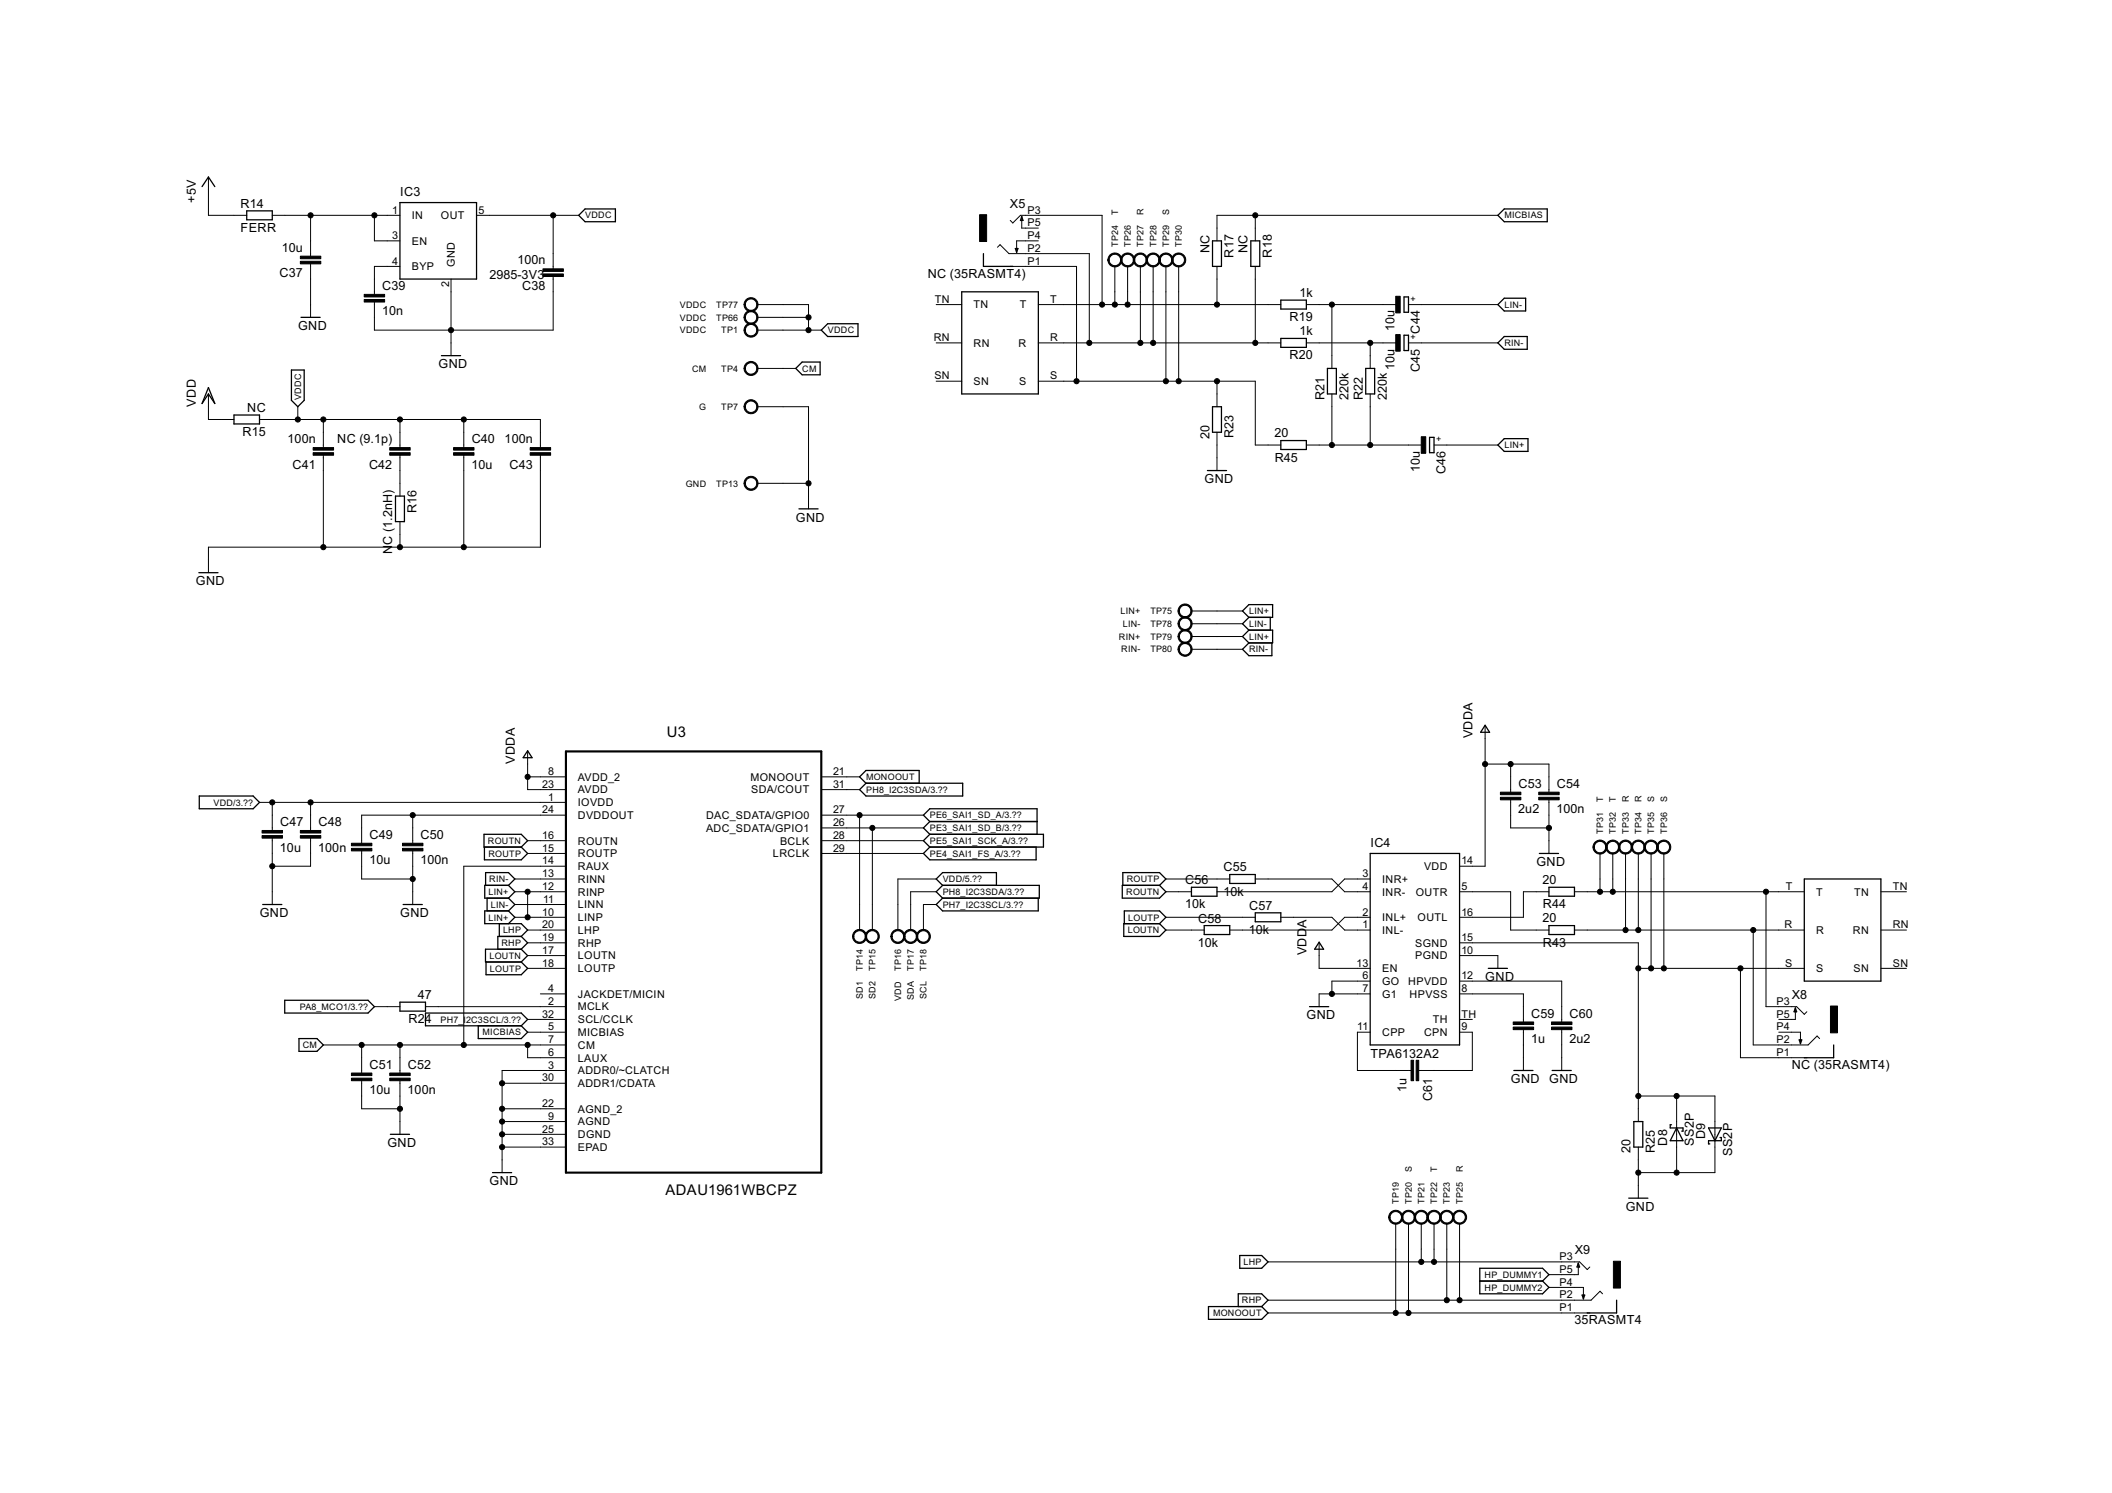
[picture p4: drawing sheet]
<svg xmlns="http://www.w3.org/2000/svg" width="420mm" height="297mm" viewBox="0 0 420 297" stroke-linecap="round" stroke-linejoin="round" font-family="sans-serif">
<g fill="none" stroke="#000" stroke-width=".25">
<path d="M40.2 37.1l1.3-1.9 1.2 1.9M49.1 42h5.1v1.7h-5.1zM79.6 40.3h15.2v15.2h-15.2zM115.1 42.8l1.3-1.2h6v2.5h-6zM191.3 58.1h15.3v20.3h-15.3zM195.6 50.5v2.5h5.9M202 49.4h.5l-.3 .8zM203.3 43.1l.2 .8h-.5zM241.2 47.9h1.8v5.1h-1.8zM248.8 47.9h1.8v5.1h-1.8zM254.8 59.7h5.1v1.8h-5.1zM279.3 59.1h.9v3h-.9z"/>
<path d="M299.3 41.6h8.5v2.5h-8.5l-1.3-1.3zM299.3 59.3h4.2v2.6h-4.2l-1.3-1.3zM41.5 77.1l1.2 3.2-1.2-1.9-1.3 1.9zM58 73.6h2.5v6.1l-1.3 1.2-1.2-1.2zM59.9 63.1h3.8M87.8 70.8h3.8M158.3 73.3l1.3-1.3h3.6v2.6h-3.6zM163.4 65.7l1.3-1.3h6v2.6h-6zM254.8 67.3h5.1v1.8h-5.1zM264.1 73.3h1.8v5.1h-1.8zM271.7 73.3h1.8v5.1h-1.8zM279.3 66.7h.9v3h-.9z"/>
<path d="M299.3 67h4.5v2.5h-4.5l-1.3-1.3zM46.5 82.6h5.1v1.7h-5.1zM78.7 98.7h1.8v5.1h-1.8zM240.2 93.6h3.8M241.2 80.9h1.8v5.1h-1.8zM254.8 87.7h5.1v1.7h-5.1zM284.4 87h.9v3.1h-.9zM298 88.5l1.3-1.2h4.7v2.5h-4.7zM39.6 113.9h3.8M158.9 101.2h3.9M247.2 121.6l1.3-1.3h4.7v2.5h-4.7zM248.5 125.4h4.7v2.5h-4.7"/>
<path d="M248.5 125.4l-1.3 1.2 1.3 1.3M248.5 122.8l-1.3 1.3 1.3 1.3M248.5 127.9l-1.3 1.3 1.3 1.3h4.5v-2.6M252.7 122.8v2.6M39.6 158.4h10.8l1.2 1.2-1.2 1.3h-10.8zM105 149.4l.9 1.3h-1.8zM172.3 155.8l-1.3-1.2 1.3-1.3h10.6v2.5M172.3 155.8h19.2v2.6h-19.2l-1.3-1.3zM295.4 144.3l.9 1.4h-1.7zM52.3 180h3.8M80.2 180h3.8M96.3 166h7.4l1.3 1.3-1.3 1.2h-7.4z"/>
<path d="M96.4 168.5v2.6h7.3l1.3-1.3-1.3-1.3M96.6 176.1v-2.5h4.6l1.2 1.3-1.2 1.2M96.9 178.7v2.5M101.2 176.1h-4.8v2.6h4.8M101.2 176.1l1.2 1.3-1.2 1.3M101.2 178.7l1.2 1.3-1.2 1.2M185 168.5l-1.3 1.3 1.3 1.3h21.1v-2.6M185 166h22.6v2.5h-22.6M185 166l-1.3 1.3 1.3 1.2M185 163.4l-1.3 1.3 1.3 1.3M185 163.4h21.3M185 163.4l-1.3-1.2 1.3-1.3h21.3v5.1"/>
<path d="M187.5 178.7l-1.3 1.3 1.3 1.2h19v-2.5M187.5 176.1h19.3v2.6h-19.3M187.5 176.1l-1.3-1.2 1.3-1.3h10.7v2.5M187.5 176.1l-1.3 1.3 1.3 1.3M223.3 176.1h7.4l1.2 1.3-1.2 1.3h-7.4zM223.4 176.1v-2.5h7.3l1.2 1.3-1.2 1.2M237 176.5h5.1v1.8h-5.1zM244.6 174h5.1v1.8h-5.1zM272.6 169.8h17.8v38.1h-17.8zM306.2 169.8h3.8M308.1 176.5h5.1v1.8h-5.1zM358.9 174.9h15.3v20.3h-15.3z"/>
<path d="M56.6 199h16.6l1.3 1.3-1.3 1.2h-16.6zM79.6 199.4h5v1.8h-5zM96.7 191.4v2.5h7l1.3-1.2-1.3-1.3M99.3 183.8v2.5M101.2 181.2h-4.8v2.6h7.3l1.3 1.2-1.3 1.3M101.2 181.2l1.2 1.3-1.2 1.3M103.7 188.8h-7.1v2.6h7.1M103.7 188.8l1.3 1.3-1.3 1.3M103.7 186.3h-4.7v2.5M103.7 186.3l1.3 1.3-1.3 1.2M223.6 183.8h7.1l1.2 1.2-1.2 1.3h-7.1zM223.7 183.8v-2.6h7l1.2 1.3-1.2 1.3"/>
<path d="M239.6 184.1h5v1.8h-5zM249.7 181.6h5.1v1.8h-5.1zM262.4 187.5l.9 1.3h-1.8zM296.1 192.7h3.8M308.1 184.1h5.1v1.8h-5.1zM59.5 206.6h3.6l1.2 1.3-1.2 1.3h-3.6zM84.6 201.5h19.1l1.3 1.3-1.3 1.3h-19.1zM95.1 204.1v2.5h8.6l1.3-1.2-1.3-1.3M260.5 200.3h3.8M301.2 213h3.8M308.8 213h3.8M357.2 200.5l.2 .8h-.5z"/>
<path d="M357.9 206.9h.5l-.2 .7zM364.8 207.9v2.5h-5.9M77.7 225.7h3.8M98 233.3h3.8M324 238.4h3.8M325 223.1h1.8v5.1h-1.8zM332.5 223.8h-.2v.6h2.5v.6h-.2M333.5 224.4l1.3 2.5h-2.5zM339.9 224.4h2.5l-1.2 2.5zM342.2 226.3h.2v.6h-2.5v.7h.2M240.4 259.9h10.6l1.3 1.3-1.3 1.3h-10.6zM246.3 259.9v-2.5h4.7l1.3 1.3-1.3 1.2"/>
<path d="M246.6 249.8h4.4l1.3 1.3-1.3 1.2h-4.4zM294.4 252.3h12.5l1.2 1.3-1.2 1.3 1.2 1.2-1.2 1.3h-12.5zM294.4 254.9h12.5M314 251.3l.2 .8h-.5zM314.7 257.7h.6l-.3 .7zM321.6 258.7v2.5h-5.8"/>
</g>
<g fill="none" stroke="#000" stroke-width=".2">
<path d="M41.5 35.2v7.6h7.6M54.2 42.8h25.4M61.8 42.8v8.2M61.8 52.5v10.6M74.5 42.8v5.1h5.1M79.6 53h-5.1v5.6M89.7 55.5v15.3M94.8 42.8h20.3M110 55v10.7h-35.5v-5.6M110 42.8v10.7M198.4 49.2l.5-.5 1.8 1.8h16v17.7M201 43.9l.5 .5 1.5-1.6h16.2v17.8"/>
<path d="M201 53h13.2v22.8M203.3 43.1v2.3h3.3M206.6 47.9h-4.4v2.3M221.8 53v7.6M224.3 53v7.6M226.9 53v15.2M229.4 53v15.2M231.9 53v22.8M234.5 53v22.8M242.1 53v7.6M249.7 42.8v5.1M249.7 53v15.2"/>
<path d="M298 42.8h-55.9v5.1M41.5 78.4v5.1h5M150.7 60.6h10.1v5.1M150.7 73.3h7.6M150.7 65.7h12.7M150.7 63.1h10.1M186.2 75.8h5.1M186.2 68.2h5.1M186.2 60.6h5.1M206.6 75.8h43.1v12.7h5.1M206.6 68.2h48.2M206.6 60.6h48.2"/>
<path d="M242.1 75.8v5.1M259.9 68.2h17.8M259.9 60.6h17.8M265 60.6v12.7M265 78.4v10.1M272.6 68.2v5.1M272.6 78.4v10.1M280.2 68.2h17.8M280.2 60.6h17.8M51.6 83.5h55.9v5.5M59.2 80.9v2.6M64.3 83.5v5.5"/>
<path d="M64.3 90.6v18.3M79.6 83.5v5.5M79.6 90.6v8.1M92.3 83.5v5.5M92.3 90.6v18.3M107.5 90.6v18.3h-66v5M150.7 80.9h10.1v20.3M150.7 96.2h10.1M242.1 86v7.6M259.9 88.5h22.8M285.3 88.5h12.7M79.6 103.8v5.1"/>
<path d="M237 121.6h10.2M237 124.1h10.2M237 126.6h10.2M237 129.2h10.2M51.6 159.6h61M54.2 159.6v5.6M61.8 159.6v5.6M105 154.6h7.6M105 149.5v7.6h7.6M163.4 154.6h7.6M163.4 157.1h7.6M295.4 144.4v27.9h-5"/>
<path d="M295.4 152h12.7v5.6M300.5 159.1v5.6h7.6M300.5 152v5.6M308.1 159.1v10.7M54.2 166.8v13.2M61.8 166.8v5.5h-7.6M71.9 169.3v5.6h10.2M82.1 162.2v5.6M82.1 169.3v10.7M102.4 177.4h10.2M102.4 174.9h10.2M102.4 180h10.2"/>
<path d="M105 167.3h7.6M105 169.8h7.6M105 177.4v5.1M112.6 162.2h-40.7v5.6M112.6 172.3h-20.3v35.6M163.4 162.2h20.3M163.4 167.3h20.3M163.4 169.8h20.3M163.4 164.7h20.3M171 162.2v22.8M173.5 164.7v20.3M186.2 177.4h-5v7.6"/>
<path d="M186.2 174.9h-7.6v10.1M186.2 180h-2.5v5M231.9 177.4h5.1M231.9 174.9h12.7M249.7 174.9h15.3l2.5 2.5h5.1M272.6 174.9h-5.1l-2.5 2.5h-22.9M290.4 177.4h10.1v7.6h7.6M308.1 177.4h-5v5.1h-12.7M313.2 177.4h45.7M318.3 169.8v7.6M320.8 169.8v7.6M323.4 169.8v15.2"/>
<path d="M325.9 169.8v15.2M328.5 169.8v22.9M331 169.8v22.9M351.3 177.4v22.9h6.1l1.5 1.5 .6-.5M374.2 177.4h5.1M102.4 182.5h10.2M105 192.7h7.6M105 185h7.6M105 187.6h7.6M105 190.1h7.6M107.5 197.7h5.1M231.9 185h7.7"/>
<path d="M231.9 182.5h17.8M254.8 182.5h10.2l2.5 2.5h5.1M262.4 187.6v5.1h10.2M272.6 182.5h-5.1l-2.5 2.5h-20.4M272.6 197.7h-10.2v2.6M272.6 195.2h-7.6v2.5M290.4 187.6h35.5v35.5M290.4 190.1h7.6v2.6M290.4 197.7h12.7v5.6M290.4 195.2h20.3v8.1M313.2 185h45.7M325.9 192.7h33"/>
<path d="M346.2 192.7v17.7h13.3M348.8 185v22.9h10.9l1.8-1.8 .5 .5M374.2 192.7h5.1M374.2 185h5.1M64.3 207.9h48.3M71.9 215v5.6h7.7M71.9 207.9v5.6M74.5 200.3h5.1M79.6 207.9v5.6M79.6 215v10.7M84.6 200.3h28M99.9 215.5h12.7"/>
<path d="M105 202.8h7.6M105 205.4h7.6M105 207.9v2.5h7.6M112.6 213h-12.7v20.3M272.6 205.4h-2.6v7.6h10.7M290.4 202.8h2.5M290.4 205.4h2.5v7.6h-10.7M303.1 204.9v8.1M310.7 204.9v8.1M325.9 218.1h15.3v15.2h-15.3M333.5 218.1v15.2M353.9 205.4h4.3v2.2"/>
<path d="M357.2 200.5v2.3h-3.3M99.9 220.6h12.7M99.9 223.1h12.7M99.9 225.7h12.7M99.9 228.2h12.7M325.9 228.2v10.2M252.3 251.1h61.9l1.6 1.5 .5-.5M277.7 243.5v17.7M280.2 243.5v17.7M282.7 243.5v7.6M285.3 243.5v7.6M287.8 243.5v15.2"/>
<path d="M290.4 243.5v15.2M308.1 256.1h6.9v2.3M314 251.3v2.3h-5.9M318.8 257.4l-.5-.5-1.8 1.8h-64.2M252.3 261.2h64"/>
</g>
<path d="M112.6 149.5h50.8v83.8h-50.8z" fill="none" stroke="#000" stroke-width=".42"/>
<g fill="#000" stroke="#000" stroke-width=".2">
<path d="M59.8 51h4v.5h-4zM59.8 52h4v.5h-4zM72.5 59.6h4v.5h-4zM72.5 58.6h4v.5h-4zM108 53.5h4.1v.5h-4.1zM108 54.5h4.1v.5h-4.1zM194.9 42.7h1.4v5.3h-1.4zM277.7 58.9h.9v3.4h-.9zM277.7 66.6h.9v3.3h-.9zM62.3 89h4.1v.6h-4.1zM62.3 90.1h4.1v.5h-4.1zM77.5 89h4.1v.6h-4.1z"/>
<path d="M77.5 90.1h4.1v.5h-4.1zM90.2 90.1h4.1v.5h-4.1zM90.2 89h4.1v.6h-4.1zM105.5 89h4v.6h-4zM105.5 90.1h4v.5h-4zM282.7 86.9h.9v3.3h-.9zM298.5 158.6h4.1v.5h-4.1zM298.5 157.6h4.1v.5h-4.1zM306.1 158.6h4.1v.5h-4.1zM306.1 157.6h4.1v.5h-4.1zM52.1 166.2h4.1v.6h-4.1zM52.1 165.2h4.1v.5h-4.1z"/>
<path d="M59.8 166.2h4v.6h-4zM59.8 165.2h4v.5h-4zM69.9 168.8h4.1v.5h-4.1zM69.9 167.8h4.1v.5h-4.1zM80.1 168.8h4v.5h-4zM80.1 167.8h4v.5h-4zM69.9 214.5h4.1v.5h-4.1zM69.9 213.5h4.1v.5h-4.1zM77.5 214.5h4.1v.5h-4.1zM77.5 213.5h4.1v.5h-4.1zM280.7 210.9h.5v4.1h-.5zM281.7 210.9h.5v4.1h-.5z"/>
<path d="M301 204.3h4.1v.6h-4.1zM301 203.3h4.1v.5h-4.1zM308.7 204.3h4v.6h-4zM308.7 203.3h4v.5h-4zM364.2 200.2h1.3v5.3h-1.3zM321 250.9h1.4v5.4h-1.4z"/>
</g>
<g fill="#000" stroke="#000" stroke-width=".2">
<path d="M220.8 50.8a1.4 1.4 0 0 1 2.2 .2 1.4 1.4 0 0 1-.8 2.1 1.4 1.4 0 0 1-1.8-1.4h.2a1.15 1.15 0 0 1 1.6-1.1 1.15 1.15 0 0 1 .3 2 1.15 1.15 0 0 1-1.8-.6l-.1-.3h-.2z" fill-rule="evenodd"/>
<path d="M223.3 50.8a1.4 1.4 0 0 1 2.2 .2 1.4 1.4 0 0 1-.8 2.1 1.4 1.4 0 0 1-1.8-1.4h.3a1.15 1.15 0 0 1 1.6-1.1 1.15 1.15 0 0 1 .3 2 1.15 1.15 0 0 1-1.9-.6v-.3h-.3z" fill-rule="evenodd"/>
<path d="M225.8 50.8a1.4 1.4 0 0 1 2.3 .2 1.4 1.4 0 0 1-.8 2.1 1.4 1.4 0 0 1-1.8-1.4h.2a1.15 1.15 0 0 1 1.6-1.1 1.15 1.15 0 0 1 .3 2 1.15 1.15 0 0 1-1.8-.6l-.1-.3h-.2z" fill-rule="evenodd"/>
<path d="M228.4 50.8a1.4 1.4 0 0 1 2.2 .2 1.4 1.4 0 0 1-.8 2.1 1.4 1.4 0 0 1-1.8-1.4h.3a1.15 1.15 0 0 1 1.6-1.1 1.15 1.15 0 0 1 .3 2 1.15 1.15 0 0 1-1.9-.6v-.3h-.3z" fill-rule="evenodd"/>
<path d="M230.9 50.8a1.4 1.4 0 0 1 2.3 .2 1.4 1.4 0 0 1-.9 2.1 1.4 1.4 0 0 1-1.8-1.4h.3a1.15 1.15 0 0 1 1.6-1.1 1.15 1.15 0 0 1 .3 2 1.15 1.15 0 0 1-1.9-.6v-.3h-.3z" fill-rule="evenodd"/>
<path d="M233.5 50.8a1.4 1.4 0 0 1 2.2 .2 1.4 1.4 0 0 1-.8 2.1 1.4 1.4 0 0 1-1.8-1.4h.2a1.15 1.15 0 0 1 1.6-1.1 1.15 1.15 0 0 1 .3 2 1.15 1.15 0 0 1-1.8-.6l-.1-.3h-.2z" fill-rule="evenodd"/>
<path d="M148.4 72.3a1.4 1.4 0 0 1 2.2 .3 1.4 1.4 0 0 1-.8 2.1 1.4 1.4 0 0 1-1.8-1.4h.3a1.14 1.14 0 0 1 1.6-1 1.14 1.14 0 0 1 .2 1.9 1.14 1.14 0 0 1-1.8-.6v-.3h-.3z" fill-rule="evenodd"/>
<path d="M148.4 64.7a1.4 1.4 0 0 1 2.2 .3 1.4 1.4 0 0 1-.8 2 1.4 1.4 0 0 1-1.8-1.3h.3a1.14 1.14 0 0 1 1.6-1.1 1.14 1.14 0 0 1 .2 1.9 1.14 1.14 0 0 1-1.8-.5v-.3h-.3z" fill-rule="evenodd"/>
<path d="M148.4 62.2a1.4 1.4 0 0 1 2.2 .2 1.4 1.4 0 0 1-.8 2.1 1.4 1.4 0 0 1-1.8-1.4h.3a1.14 1.14 0 0 1 1.6-1 1.14 1.14 0 0 1 .2 1.9 1.14 1.14 0 0 1-1.8-.6v-.3h-.3z" fill-rule="evenodd"/>
<path d="M148.4 59.6a1.4 1.4 0 0 1 2.2 .3 1.4 1.4 0 0 1-.8 2.1 1.4 1.4 0 0 1-1.8-1.4h.3a1.14 1.14 0 0 1 1.6-1 1.14 1.14 0 0 1 .2 1.9 1.14 1.14 0 0 1-1.8-.6v-.3h-.3z" fill-rule="evenodd"/>
<path d="M148.4 95.2a1.39 1.39 0 0 1 2.2 .2 1.39 1.39 0 0 1-.8 2.1 1.39 1.39 0 0 1-1.8-1.3h.3a1.14 1.14 0 0 1 1.6-1.1 1.14 1.14 0 0 1 .3 1.9 1.14 1.14 0 0 1-1.9-.6v-.2h-.3z" fill-rule="evenodd"/>
<path d="M148.4 80a1.4 1.4 0 0 1 2.2 .2 1.4 1.4 0 0 1-.8 2.1 1.4 1.4 0 0 1-1.8-1.4h.3a1.14 1.14 0 0 1 1.6-1 1.14 1.14 0 0 1 .2 1.9 1.14 1.14 0 0 1-1.8-.6v-.3h-.3z" fill-rule="evenodd"/>
<path d="M234.7 120.6a1.4 1.4 0 0 1 2.3 .2 1.4 1.4 0 0 1-.9 2.1 1.4 1.4 0 0 1-1.7-1.3h.2a1.15 1.15 0 0 1 1.6-1.1 1.15 1.15 0 0 1 .3 1.9 1.15 1.15 0 0 1-1.8-.6l-.1-.2h-.2z" fill-rule="evenodd"/>
<path d="M234.7 123.1a1.4 1.4 0 0 1 2.3 .3 1.4 1.4 0 0 1-.9 2.1 1.4 1.4 0 0 1-1.7-1.4h.2a1.15 1.15 0 0 1 1.6-1.1 1.15 1.15 0 0 1 .3 1.9 1.15 1.15 0 0 1-1.8-.5l-.1-.3h-.2z" fill-rule="evenodd"/>
<path d="M234.7 125.7a1.4 1.4 0 0 1 2.3 .2 1.4 1.4 0 0 1-.9 2.1 1.4 1.4 0 0 1-1.7-1.4h.2a1.15 1.15 0 0 1 1.6-1 1.15 1.15 0 0 1 .3 1.9 1.15 1.15 0 0 1-1.8-.6l-.1-.3h-.2z" fill-rule="evenodd"/>
<path d="M234.7 128.2a1.4 1.4 0 0 1 2.3 .3 1.4 1.4 0 0 1-.9 2 1.4 1.4 0 0 1-1.7-1.3h.2a1.15 1.15 0 0 1 1.6-1.1 1.15 1.15 0 0 1 .3 1.9 1.15 1.15 0 0 1-1.8-.5l-.1-.3h-.2z" fill-rule="evenodd"/>
<path d="M317.3 167.6a1.4 1.4 0 0 1 2.2 .2 1.4 1.4 0 0 1-.8 2.1 1.4 1.4 0 0 1-1.8-1.4h.3a1.14 1.14 0 0 1 1.6-1 1.14 1.14 0 0 1 .2 1.9 1.14 1.14 0 0 1-1.8-.6v-.3h-.3z" fill-rule="evenodd"/>
<path d="M319.8 167.6a1.4 1.4 0 0 1 2.2 .2 1.4 1.4 0 0 1-.8 2.1 1.4 1.4 0 0 1-1.8-1.4h.3a1.14 1.14 0 0 1 1.6-1 1.14 1.14 0 0 1 .3 1.9 1.14 1.14 0 0 1-1.9-.6v-.3h-.3z" fill-rule="evenodd"/>
<path d="M322.4 167.6a1.4 1.4 0 0 1 2.2 .2 1.4 1.4 0 0 1-.8 2.1 1.4 1.4 0 0 1-1.8-1.4h.2a1.14 1.14 0 0 1 1.6-1 1.14 1.14 0 0 1 .3 1.9 1.14 1.14 0 0 1-1.8-.6l-.1-.3h-.2z" fill-rule="evenodd"/>
<path d="M324.9 167.6a1.4 1.4 0 0 1 2.2 .2 1.4 1.4 0 0 1-.8 2.1 1.4 1.4 0 0 1-1.8-1.4h.3a1.14 1.14 0 0 1 1.6-1 1.14 1.14 0 0 1 .3 1.9 1.14 1.14 0 0 1-1.9-.6v-.3h-.3z" fill-rule="evenodd"/>
<path d="M327.4 167.6a1.4 1.4 0 0 1 2.3 .2 1.4 1.4 0 0 1-.9 2.1 1.4 1.4 0 0 1-1.7-1.4h.2a1.14 1.14 0 0 1 1.6-1 1.14 1.14 0 0 1 .3 1.9 1.14 1.14 0 0 1-1.8-.6l-.1-.3h-.2z" fill-rule="evenodd"/>
<path d="M330 167.6a1.4 1.4 0 0 1 2.2 .2 1.4 1.4 0 0 1-.8 2.1 1.4 1.4 0 0 1-1.8-1.4h.3a1.14 1.14 0 0 1 1.6-1 1.14 1.14 0 0 1 .2 1.9 1.14 1.14 0 0 1-1.8-.6v-.3h-.3z" fill-rule="evenodd"/>
<path d="M170 185.4a1.39 1.39 0 0 1 2.2 .2 1.39 1.39 0 0 1-.8 2.1 1.39 1.39 0 0 1-1.8-1.4h.3a1.14 1.14 0 0 1 1.6-.9 1.14 1.14 0 0 1 .2 1.9 1.14 1.14 0 0 1-1.8-.7v-.3h-.3z" fill-rule="evenodd"/>
<path d="M172.5 185.4a1.39 1.39 0 0 1 2.2 .2 1.39 1.39 0 0 1-.8 2.1 1.39 1.39 0 0 1-1.8-1.4h.3a1.14 1.14 0 0 1 1.7-.9 1.14 1.14 0 0 1 .1 1.9 1.14 1.14 0 0 1-1.8-.7v-.3h-.3z" fill-rule="evenodd"/>
<path d="M177.6 185.4a1.39 1.39 0 0 1 2.2 .2 1.39 1.39 0 0 1-.8 2.1 1.39 1.39 0 0 1-1.8-1.4h.3a1.14 1.14 0 0 1 1.7-.9 1.14 1.14 0 0 1 .1 1.9 1.14 1.14 0 0 1-1.8-.7v-.3h-.3z" fill-rule="evenodd"/>
<path d="M180.1 185.4a1.39 1.39 0 0 1 2.3 .2 1.39 1.39 0 0 1-.9 2.1 1.39 1.39 0 0 1-1.7-1.4h.2a1.14 1.14 0 0 1 1.7-.9 1.14 1.14 0 0 1 .1 1.9 1.14 1.14 0 0 1-1.8-.7v-.3h-.2z" fill-rule="evenodd"/>
<path d="M182.7 185.4a1.39 1.39 0 0 1 2.2 .2 1.39 1.39 0 0 1-.8 2.1 1.39 1.39 0 0 1-1.8-1.4h.3a1.14 1.14 0 0 1 1.6-.9 1.14 1.14 0 0 1 .2 1.9 1.14 1.14 0 0 1-1.8-.7v-.3h-.3z" fill-rule="evenodd"/>
<path d="M276.6 241.2a1.4 1.4 0 0 1 2.3 .2 1.4 1.4 0 0 1-.9 2.1 1.4 1.4 0 0 1-1.7-1.3h.2a1.15 1.15 0 0 1 1.6-1.1 1.15 1.15 0 0 1 .3 1.9 1.15 1.15 0 0 1-1.8-.5l-.1-.3h-.2z" fill-rule="evenodd"/>
<path d="M279.2 241.2a1.4 1.4 0 0 1 2.2 .2 1.4 1.4 0 0 1-.8 2.1 1.4 1.4 0 0 1-1.8-1.3h.3a1.15 1.15 0 0 1 1.6-1.1 1.15 1.15 0 0 1 .3 1.9 1.15 1.15 0 0 1-1.9-.5v-.3h-.3z" fill-rule="evenodd"/>
<path d="M281.7 241.2a1.4 1.4 0 0 1 2.2 .2 1.4 1.4 0 0 1-.8 2.1 1.4 1.4 0 0 1-1.8-1.3h.3a1.15 1.15 0 0 1 1.6-1.1 1.15 1.15 0 0 1 .3 1.9 1.15 1.15 0 0 1-1.9-.5v-.3h-.3z" fill-rule="evenodd"/>
<path d="M284.3 241.2a1.4 1.4 0 0 1 2.2 .2 1.4 1.4 0 0 1-.8 2.1 1.4 1.4 0 0 1-1.8-1.3h.2a1.15 1.15 0 0 1 1.6-1.1 1.15 1.15 0 0 1 .3 1.9 1.15 1.15 0 0 1-1.8-.5l-.1-.3h-.2z" fill-rule="evenodd"/>
<path d="M286.8 241.2a1.4 1.4 0 0 1 2.2 .2 1.4 1.4 0 0 1-.8 2.1 1.4 1.4 0 0 1-1.8-1.3h.3a1.15 1.15 0 0 1 1.6-1.1 1.15 1.15 0 0 1 .3 1.9 1.15 1.15 0 0 1-1.9-.5v-.3h-.3z" fill-rule="evenodd"/>
<path d="M289.3 241.2a1.4 1.4 0 0 1 2.3 .2 1.4 1.4 0 0 1-.9 2.1 1.4 1.4 0 0 1-1.7-1.3h.2a1.15 1.15 0 0 1 1.6-1.1 1.15 1.15 0 0 1 .3 1.9 1.15 1.15 0 0 1-1.8-.5l-.1-.3h-.2z" fill-rule="evenodd"/>
<circle cx="61.8" cy="42.8" r=".51"/>
<circle cx="74.5" cy="42.8" r=".51"/>
<circle cx="110" cy="42.8" r=".51"/>
<circle cx="249.7" cy="42.8" r=".51"/>
<circle cx="89.7" cy="65.7" r=".51"/>
<circle cx="160.8" cy="65.7" r=".51"/>
<circle cx="160.8" cy="63.1" r=".51"/>
<circle cx="214.2" cy="75.8" r=".51"/>
<circle cx="216.7" cy="68.2" r=".51"/>
<circle cx="219.2" cy="60.6" r=".51"/>
<circle cx="221.8" cy="60.6" r=".51"/>
<circle cx="224.3" cy="60.6" r=".51"/>
<circle cx="226.9" cy="68.2" r=".51"/>
<circle cx="229.4" cy="68.2" r=".51"/>
<circle cx="231.9" cy="75.8" r=".51"/>
<circle cx="234.5" cy="75.8" r=".51"/>
<circle cx="242.1" cy="75.8" r=".51"/>
<circle cx="242.1" cy="60.6" r=".51"/>
<circle cx="249.7" cy="68.2" r=".51"/>
<circle cx="265" cy="60.6" r=".51"/>
<circle cx="272.6" cy="68.2" r=".51"/>
<circle cx="59.2" cy="83.5" r=".51"/>
<circle cx="64.3" cy="83.5" r=".51"/>
<circle cx="79.6" cy="83.5" r=".51"/>
<circle cx="92.3" cy="83.5" r=".51"/>
<circle cx="160.8" cy="96.2" r=".51"/>
<circle cx="265" cy="88.5" r=".51"/>
<circle cx="272.6" cy="88.5" r=".51"/>
<circle cx="64.3" cy="108.9" r=".51"/>
<circle cx="79.6" cy="108.9" r=".51"/>
<circle cx="92.3" cy="108.9" r=".51"/>
<circle cx="54.2" cy="159.6" r=".51"/>
<circle cx="61.8" cy="159.6" r=".51"/>
<circle cx="105" cy="154.6" r=".51"/>
<circle cx="295.4" cy="152" r=".51"/>
<circle cx="300.5" cy="152" r=".51"/>
<circle cx="54.2" cy="172.3" r=".51"/>
<circle cx="82.1" cy="174.9" r=".51"/>
<circle cx="82.1" cy="162.2" r=".51"/>
<circle cx="105" cy="177.4" r=".51"/>
<circle cx="171" cy="162.2" r=".51"/>
<circle cx="173.5" cy="164.7" r=".51"/>
<circle cx="308.1" cy="164.7" r=".51"/>
<circle cx="318.3" cy="177.4" r=".51"/>
<circle cx="320.8" cy="177.4" r=".51"/>
<circle cx="351.3" cy="177.4" r=".51"/>
<circle cx="105" cy="182.5" r=".51"/>
<circle cx="265" cy="197.7" r=".51"/>
<circle cx="323.4" cy="185" r=".51"/>
<circle cx="325.9" cy="192.7" r=".51"/>
<circle cx="325.9" cy="185" r=".51"/>
<circle cx="328.5" cy="192.7" r=".51"/>
<circle cx="331" cy="192.7" r=".51"/>
<circle cx="346.2" cy="192.7" r=".51"/>
<circle cx="348.8" cy="185" r=".51"/>
<circle cx="71.9" cy="207.9" r=".51"/>
<circle cx="79.6" cy="207.9" r=".51"/>
<circle cx="92.3" cy="207.9" r=".51"/>
<circle cx="99.9" cy="215.5" r=".51"/>
<circle cx="105" cy="207.9" r=".51"/>
<circle cx="325.9" cy="218.1" r=".51"/>
<circle cx="333.5" cy="218.1" r=".51"/>
<circle cx="79.6" cy="220.6" r=".51"/>
<circle cx="99.9" cy="225.7" r=".51"/>
<circle cx="99.9" cy="223.1" r=".51"/>
<circle cx="99.9" cy="228.2" r=".51"/>
<circle cx="99.9" cy="220.6" r=".51"/>
<circle cx="325.9" cy="233.3" r=".51"/>
<circle cx="333.5" cy="233.3" r=".51"/>
<circle cx="282.7" cy="251.1" r=".51"/>
<circle cx="285.3" cy="251.1" r=".51"/>
<circle cx="287.8" cy="258.7" r=".51"/>
<circle cx="290.4" cy="258.7" r=".51"/>
<circle cx="277.7" cy="261.2" r=".51"/>
<circle cx="280.2" cy="261.2" r=".51"/>
</g>
<g font-size="3.3">
<text x="132.7" y="146.7">U3</text>
<text x="132.4" y="237.7">ADAU1961WBCPZ</text>
</g>
<g font-size="2.8">
<text x="38.9" y="40.3" transform="rotate(-90 38.9 40.3)">+5V</text>
<text x="47.9" y="41.3">R14</text>
<text x="79.6" y="39">IC3</text>
<text x="200.9" y="41.3">X5</text>
<text x="47.9" y="46.1">FERR</text>
<text x="56.1" y="50.1">10u</text>
<text x="102.9" y="52.6">100n</text>
<text x="240.6" y="50.4" transform="rotate(-90 240.6 50.4)">NC</text>
<text x="245.4" y="51.3" transform="rotate(-90 245.4 51.3)">R17</text>
<text x="248.2" y="50.4" transform="rotate(-90 248.2 50.4)">NC</text>
<text x="253" y="51.3" transform="rotate(-90 253 51.3)">R18</text>
<text x="55.6" y="55.1">C37</text>
<text x="76.1" y="57.7">C39</text>
<text x="97.3" y="55.5">2985-3V3</text>
<text x="103.9" y="57.7">C38</text>
<text x="184.6" y="55.3">NC (35RASMT4)</text>
<text x="258.5" y="59.1">1k</text>
<text x="59.3" y="65.7">GND</text>
<text x="76" y="62.8">10n</text>
<text x="256.5" y="63.9">R19</text>
<text x="277.4" y="65.9" transform="rotate(-90 277.4 65.9)">10u</text>
<text x="256.5" y="71.5">R20</text>
<text x="258.5" y="66.7">1k</text>
<text x="282.5" y="66.4" transform="rotate(-90 282.5 66.4)">C44</text>
<text x="87.2" y="73.3">GND</text>
<text x="277.4" y="73.6" transform="rotate(-90 277.4 73.6)">10u</text>
<text x="282.5" y="74" transform="rotate(-90 282.5 74)">C45</text>
<text x="38.9" y="80.9" transform="rotate(-90 38.9 80.9)">VDD</text>
<text x="49.2" y="81.9">NC</text>
<text x="263.5" y="79.6" transform="rotate(-90 263.5 79.6)">R21</text>
<text x="268.3" y="79.7" transform="rotate(-90 268.3 79.7)">220k</text>
<text x="271.1" y="79.6" transform="rotate(-90 271.1 79.6)">R22</text>
<text x="275.9" y="79.7" transform="rotate(-90 275.9 79.7)">220k</text>
<text x="48.3" y="86.7">R15</text>
<text x="57.2" y="88.2">100n</text>
<text x="67.1" y="88.2">NC (9.1p)</text>
<text x="93.8" y="88.2">C40</text>
<text x="100.4" y="88.2">100n</text>
<text x="240.6" y="87.3" transform="rotate(-90 240.6 87.3)">20</text>
<text x="245.4" y="87.2" transform="rotate(-90 245.4 87.2)">R23</text>
<text x="253.5" y="87">20</text>
<text x="58.2" y="93.2">C41</text>
<text x="73.4" y="93.2">C42</text>
<text x="93.8" y="93.2">10u</text>
<text x="101.3" y="93.2">C43</text>
<text x="253.6" y="91.8">R45</text>
<text x="282.5" y="93.9" transform="rotate(-90 282.5 93.9)">10u</text>
<text x="287.5" y="94.3" transform="rotate(-90 287.5 94.3)">C46</text>
<text x="239.6" y="96.2">GND</text>
<text x="82.8" y="102.1" transform="rotate(-90 82.8 102.1)">R16</text>
<text x="158.3" y="103.8">GND</text>
<text x="78" y="110.3" transform="rotate(-90 78 110.3)">N</text>
<text x="78" y="108.4" transform="rotate(-90 78 108.4)">C (1.2nH)</text>
<text x="39" y="116.5">GND</text>
<text x="292.9" y="146.9" transform="rotate(-90 292.9 146.9)">VDDA</text>
<text x="102.4" y="152" transform="rotate(-90 102.4 152)">VDDA</text>
<text x="302" y="161.8">2u2</text>
<text x="302.1" y="156.7">C53</text>
<text x="309.7" y="161.8">100n</text>
<text x="309.7" y="156.7">C54</text>
<text x="55.7" y="164.3">C47</text>
<text x="63.4" y="164.3">C48</text>
<text x="73.5" y="166.9">C49</text>
<text x="83.7" y="166.9">C50</text>
<text x="55.7" y="169.4">10u</text>
<text x="63.3" y="169.4">100n</text>
<text x="73.5" y="172">10u</text>
<text x="83.6" y="172">100n</text>
<text x="243.4" y="173.4">C55</text>
<text x="272.6" y="168.5">IC4</text>
<text x="305.6" y="172.3">GND</text>
<text x="235.8" y="175.9">C56</text>
<text x="243.4" y="178.2">10k</text>
<text x="306.9" y="175.9">20</text>
<text x="51.7" y="182.5">GND</text>
<text x="79.6" y="182.5">GND</text>
<text x="235.8" y="180.7">10k</text>
<text x="238.3" y="183.5">C58</text>
<text x="248.5" y="185.8">10k</text>
<text x="248.5" y="181">C57</text>
<text x="259.9" y="184.6" transform="rotate(-90 259.9 184.6)">A</text>
<text x="306.9" y="183.5">20</text>
<text x="306.9" y="180.7">R44</text>
<text x="238.3" y="188.3">10k</text>
<text x="259.9" y="190.1" transform="rotate(-90 259.9 190.1)">VDD</text>
<text x="306.9" y="188.3">R43</text>
<text x="295.5" y="195.2">GND</text>
<text x="81.3" y="203.6">R24</text>
<text x="83.1" y="198.8">47</text>
<text x="259.9" y="202.8">GND</text>
<text x="304.6" y="202.4">C59</text>
<text x="312.3" y="202.4">C60</text>
<text x="356.4" y="198.8">X8</text>
<text x="304.6" y="207.5">1u</text>
<text x="312.2" y="207.5">2u2</text>
<text x="73.5" y="212.6">C51</text>
<text x="81.1" y="212.6">C52</text>
<text x="272.6" y="210.4">TPA6132A2</text>
<text x="300.6" y="215.5">GND GND</text>
<text x="356.4" y="212.7">NC (35RASMT4)</text>
<text x="73.5" y="217.7">10u</text>
<text x="81.1" y="217.7">100n</text>
<text x="279.8" y="217.3" transform="rotate(-90 279.8 217.3)">1u</text>
<text x="284.9" y="219.1" transform="rotate(-90 284.9 219.1)">C61</text>
<text x="331.6" y="227.9" transform="rotate(-90 331.6 227.9)">D8</text>
<text x="337" y="227.9" transform="rotate(-90 337 227.9)">SS2P</text>
<text x="339.3" y="226.6" transform="rotate(-90 339.3 226.6)">D9</text>
<text x="77.1" y="228.2">GND</text>
<text x="324.4" y="229.5" transform="rotate(-90 324.4 229.5)">20</text>
<text x="329.2" y="229.4" transform="rotate(-90 329.2 229.4)">R25</text>
<text x="344.6" y="230" transform="rotate(-90 344.6 230)">SS2P</text>
<text x="97.4" y="235.8">GND</text>
<text x="323.4" y="240.9">GND</text>
<text x="313.3" y="249.5">X9</text>
<text x="313.2" y="263.5">35RASMT4</text>
</g>
<g font-size="2.4">
<text x="78" y="42.5">1</text>
<text x="78" y="47.6">3</text>
<text x="81.9" y="43.6">IN</text>
<text x="87.7" y="43.6">OUT</text>
<text x="95.2" y="42.5">5</text>
<text x="204.4" y="42.5">P3</text>
<text x="204.4" y="47.6">P4</text>
<text x="204.4" y="45">P5</text>
<text x="78" y="52.6">4</text>
<text x="81.9" y="48.7">EN</text>
<text x="81.9" y="53.8">BYP</text>
<text x="90.5" y="53.2" transform="rotate(-90 90.5 53.2)">GND</text>
<text x="204.4" y="52.6">P1</text>
<text x="204.4" y="50.1">P2</text>
<text x="89.4" y="57.1" transform="rotate(-90 89.4 57.1)">2</text>
<text x="186" y="60.3">TN</text>
<text x="193.7" y="61.4">TN</text>
<text x="202.9" y="61.4">T</text>
<text x="208.9" y="60.3">T</text>
<text x="185.8" y="67.9">RN</text>
<text x="193.7" y="69">RN</text>
<text x="202.6" y="69">R</text>
<text x="208.9" y="67.9">R</text>
<text x="185.9" y="75.5">SN</text>
<text x="193.7" y="76.6">SN</text>
<text x="202.8" y="76.6">S</text>
<text x="208.9" y="75.5">S</text>
<text x="109.1" y="154.2">8</text>
<text x="115" y="155.3">AVDD_2</text>
<text x="149.3" y="155.3">MONOOUT</text>
<text x="165.7" y="154.2">21</text>
<text x="107.9" y="156.8">23</text>
<text x="107.9" y="161.8">24</text>
<text x="109.1" y="159.3">1</text>
<text x="115" y="157.9">AVDD</text>
<text x="115" y="160.4">IOVDD</text>
<text x="149.4" y="157.9">SDA/COUT</text>
<text x="165.7" y="156.8">31</text>
<text x="165.7" y="161.8">27</text>
<text x="107.9" y="166.9">16</text>
<text x="115" y="162.9">DVDDOUT</text>
<text x="140.5" y="162.9">DAC_SDATA/GPIO0</text>
<text x="140.5" y="165.5">ADC_SDATA/GPIO1</text>
<text x="165.7" y="164.4">26</text>
<text x="165.7" y="166.9">28</text>
<text x="107.9" y="169.4">15</text>
<text x="107.9" y="172">14</text>
<text x="115" y="168">ROUTN</text>
<text x="115" y="170.6">ROUTP</text>
<text x="115" y="173.1">RAUX</text>
<text x="153.8" y="170.6">LRCLK</text>
<text x="155.2" y="168">BCLK</text>
<text x="165.7" y="169.4">29</text>
<text x="283.3" y="173.1">VDD</text>
<text x="290.7" y="172">14</text>
<text x="107.9" y="174.5">13</text>
<text x="107.9" y="177.1">12</text>
<text x="108" y="179.6">11</text>
<text x="115" y="175.6">RINN</text>
<text x="115" y="178.2">RINP</text>
<text x="271" y="174.5">3</text>
<text x="271" y="177.1">4</text>
<text x="275" y="175.6">INR+</text>
<text x="275" y="178.2">INR-</text>
<text x="281.7" y="178.2">OUTR</text>
<text x="290.7" y="177.1">5</text>
<text x="355.2" y="177.1">T</text>
<text x="361.3" y="178.2">T</text>
<text x="368.8" y="178.2">TN</text>
<text x="376.5" y="177.1">TN</text>
<text x="107.9" y="182.1">10</text>
<text x="107.9" y="184.7">20</text>
<text x="115" y="180.7">LINN</text>
<text x="115" y="183.3">LINP</text>
<text x="115" y="185.8">LHP</text>
<text x="271" y="182.1">2</text>
<text x="271" y="184.7">1</text>
<text x="275" y="183.3">INL+</text>
<text x="275" y="185.8">INL-</text>
<text x="282" y="183.3">OUTL</text>
<text x="290.7" y="182.1">16</text>
<text x="355" y="184.7">R</text>
<text x="361.3" y="185.8">R</text>
<text x="368.6" y="185.8">RN</text>
<text x="376.5" y="184.7">RN</text>
<text x="107.9" y="187.2">19</text>
<text x="107.9" y="189.8">17</text>
<text x="115" y="188.3">RHP</text>
<text x="115" y="190.9">LOUTN</text>
<text x="281.5" y="188.3">SGND</text>
<text x="281.5" y="190.9">PGND</text>
<text x="290.7" y="187.2">15</text>
<text x="290.7" y="189.8">10</text>
<text x="107.9" y="192.3">18</text>
<text x="109.1" y="197.4">4</text>
<text x="115" y="193.4">LOUTP</text>
<text x="269.9" y="192.3">13</text>
<text x="271" y="194.8">6</text>
<text x="271" y="197.4">7</text>
<text x="275" y="193.4">EN</text>
<text x="275" y="196">GO</text>
<text x="280.2" y="196">HPVDD</text>
<text x="290.7" y="194.8">12</text>
<text x="290.7" y="197.4">8</text>
<text x="355.1" y="192.3">S</text>
<text x="361.3" y="193.4">S</text>
<text x="368.7" y="193.4">SN</text>
<text x="376.5" y="192.3">SN</text>
<text x="107.9" y="202.5">32</text>
<text x="109.1" y="199.9">2</text>
<text x="115" y="198.5">JACKDET/MICIN</text>
<text x="115" y="201">MCLK</text>
<text x="115" y="203.6">SCL/CCLK</text>
<text x="275" y="198.5">G1</text>
<text x="280.4" y="198.5">HPVSS</text>
<text x="285" y="203.6">TH</text>
<text x="290.8" y="202.5">TH</text>
<text x="353.4" y="199.9">P3</text>
<text x="353.4" y="202.5">P5</text>
<text x="109.1" y="205">5</text>
<text x="109.1" y="207.5">7</text>
<text x="115" y="206.1">MICBIAS</text>
<text x="115" y="208.7">CM</text>
<text x="270" y="205">11</text>
<text x="275" y="206.1">CPP</text>
<text x="283.3" y="206.1">CPN</text>
<text x="290.7" y="205">9</text>
<text x="353.4" y="207.5">P2</text>
<text x="353.4" y="205">P4</text>
<text x="107.9" y="215.2">30</text>
<text x="109.1" y="210.1">6</text>
<text x="109.1" y="212.6">3</text>
<text x="115" y="211.2">LAUX</text>
<text x="115" y="213.7">ADDR0/~CLATCH</text>
<text x="353.4" y="210.1">P1</text>
<text x="107.9" y="220.2">22</text>
<text x="115" y="216.3">ADDR1/CDATA</text>
<text x="115" y="221.4">AGND_2</text>
<text x="107.9" y="225.3">25</text>
<text x="107.9" y="227.9">33</text>
<text x="109.1" y="222.8">9</text>
<text x="115" y="223.9">AGND</text>
<text x="115" y="226.4">DGND</text>
<text x="115" y="229">EPAD</text>
<text x="310.2" y="250.7">P3</text>
<text x="310.2" y="255.8">P4</text>
<text x="310.2" y="253.3">P5</text>
<text x="310.2" y="260.9">P1</text>
<text x="310.2" y="258.3">P2</text>
</g>
<g font-size="2">
<text x="116.4" y="43.5">VDDC</text>
<text x="222.4" y="42.8" transform="rotate(-90 222.4 42.8)">T</text>
<text x="227.5" y="42.8" transform="rotate(-90 227.5 42.8)">R</text>
<text x="232.6" y="42.8" transform="rotate(-90 232.6 42.8)">S</text>
<text x="299.3" y="43.5">MICBIAS</text>
<text x="222.4" y="49.2" transform="rotate(-90 222.4 49.2)">TP24</text>
<text x="225" y="49.2" transform="rotate(-90 225 49.2)">TP26</text>
<text x="227.5" y="49.2" transform="rotate(-90 227.5 49.2)">TP27</text>
<text x="230" y="49.2" transform="rotate(-90 230 49.2)">TP28</text>
<text x="232.6" y="49.2" transform="rotate(-90 232.6 49.2)">TP29</text>
<text x="235.1" y="49.2" transform="rotate(-90 235.1 49.2)">TP30</text>
<text x="135.2" y="63.8">VDDC</text>
<text x="135.2" y="61.2">VDDC</text>
<text x="142.5" y="63.8">TP66</text>
<text x="142.5" y="61.2">TP77</text>
<text x="280.6" y="60">+</text>
<text x="299.3" y="61.2">LIN-</text>
<text x="135.2" y="66.3">VDDC</text>
<text x="143.5" y="66.3">TP1</text>
<text x="164.7" y="66.3">VDDC</text>
<text x="280.6" y="67.6">+</text>
<text x="299.3" y="68.9">RIN-</text>
<text x="137.7" y="73.9">CM</text>
<text x="143.5" y="73.9">TP4</text>
<text x="159.6" y="73.9">CM</text>
<text x="59.9" y="79.6" transform="rotate(-90 59.9 79.6)">VDDC</text>
<text x="139.1" y="81.6">G</text>
<text x="143.5" y="81.6">TP7</text>
<text x="285.7" y="88">+</text>
<text x="299.3" y="89.2">LIN+</text>
<text x="136.4" y="96.8">GND</text>
<text x="142.5" y="96.8">TP13</text>
<text x="222.9" y="122.2">LIN+</text>
<text x="223.3" y="124.7">LIN-</text>
<text x="228.9" y="122.2">TP75</text>
<text x="228.9" y="124.7">TP78</text>
<text x="248.5" y="122.2">LIN+</text>
<text x="248.5" y="124.7">LIN-</text>
<text x="222.6" y="127.3">RIN+</text>
<text x="223.1" y="129.8">RIN-</text>
<text x="228.9" y="127.3">TP79</text>
<text x="228.9" y="129.8">TP80</text>
<text x="248.5" y="127.3">LIN+</text>
<text x="248.5" y="129.8">RIN-</text>
<text x="172.3" y="155.2">MONOOUT</text>
<text x="42.5" y="160.3">VDD/3.??</text>
<text x="172.3" y="157.7">PH8_I2C3SDA/3.??</text>
<text x="318.9" y="159.6" transform="rotate(-90 318.9 159.6)">T</text>
<text x="321.5" y="159.6" transform="rotate(-90 321.5 159.6)">T</text>
<text x="324" y="159.6" transform="rotate(-90 324 159.6)">R</text>
<text x="326.6" y="159.6" transform="rotate(-90 326.6 159.6)">R</text>
<text x="329.1" y="159.6" transform="rotate(-90 329.1 159.6)">S</text>
<text x="331.6" y="159.6" transform="rotate(-90 331.6 159.6)">S</text>
<text x="97.1" y="167.9">ROUTN</text>
<text x="185" y="165.4">PE3_SAI1_SD_B/3.??</text>
<text x="185" y="167.9">PE5_SAI1_SCK_A/3.??</text>
<text x="185" y="162.8">PE6_SAI1_SD_A/3.??</text>
<text x="318.9" y="166" transform="rotate(-90 318.9 166)">TP31</text>
<text x="321.5" y="166" transform="rotate(-90 321.5 166)">TP32</text>
<text x="324" y="166" transform="rotate(-90 324 166)">TP33</text>
<text x="326.6" y="166" transform="rotate(-90 326.6 166)">TP34</text>
<text x="329.1" y="166" transform="rotate(-90 329.1 166)">TP35</text>
<text x="331.6" y="166" transform="rotate(-90 331.6 166)">TP36</text>
<text x="97.2" y="170.4">ROUTP</text>
<text x="185" y="170.4">PE4_SAI1_FS_A/3.??</text>
<text x="97.2" y="178.1">LIN+</text>
<text x="97.3" y="175.5">RIN-</text>
<text x="187.5" y="178.1">PH8_I2C3SDA/3.??</text>
<text x="187.5" y="175.5">VDD/5.??</text>
<text x="224" y="178.1">ROUTN</text>
<text x="224.2" y="175.5">ROUTP</text>
<text x="97.2" y="183.1">LIN+</text>
<text x="97.6" y="180.6">LIN-</text>
<text x="100.1" y="185.7">LHP</text>
<text x="187.5" y="180.6">PH7_I2C3SCL/3.??</text>
<text x="224.3" y="185.7">LOUTN</text>
<text x="224.4" y="183.1">LOUTP</text>
<text x="97.4" y="190.8">LOUTN</text>
<text x="99.8" y="188.2">RHP</text>
<text x="97.5" y="193.3">LOUTP</text>
<text x="171.6" y="193.2" transform="rotate(-90 171.6 193.2)">TP14</text>
<text x="174.2" y="193.2" transform="rotate(-90 174.2 193.2)">TP15</text>
<text x="179.3" y="193.2" transform="rotate(-90 179.3 193.2)">TP16</text>
<text x="181.8" y="193.2" transform="rotate(-90 181.8 193.2)">TP17</text>
<text x="184.3" y="193.2" transform="rotate(-90 184.3 193.2)">TP18</text>
<text x="59.6" y="200.9">PA8_MCO1/3.??</text>
<text x="87.6" y="203.5">PH7_I</text>
<text x="92.7" y="203.5">2C3SCL/3.??</text>
<text x="171.6" y="198.8" transform="rotate(-90 171.6 198.8)">SD1</text>
<text x="174.2" y="198.8" transform="rotate(-90 174.2 198.8)">SD2</text>
<text x="179.3" y="199.1" transform="rotate(-90 179.3 199.1)">VDD</text>
<text x="181.8" y="199" transform="rotate(-90 181.8 199)">SDA</text>
<text x="184.3" y="198.8" transform="rotate(-90 184.3 198.8)">SCL</text>
<text x="60.2" y="208.5">CM</text>
<text x="96" y="206">MICBIAS</text>
<text x="280.8" y="233.3" transform="rotate(-90 280.8 233.3)">S</text>
<text x="285.9" y="233.3" transform="rotate(-90 285.9 233.3)">T</text>
<text x="291" y="233.3" transform="rotate(-90 291 233.3)">R</text>
<text x="278.3" y="239.6" transform="rotate(-90 278.3 239.6)">TP19</text>
<text x="280.8" y="239.6" transform="rotate(-90 280.8 239.6)">TP20</text>
<text x="283.4" y="239.6" transform="rotate(-90 283.4 239.6)">TP21</text>
<text x="285.9" y="239.6" transform="rotate(-90 285.9 239.6)">TP22</text>
<text x="288.5" y="239.6" transform="rotate(-90 288.5 239.6)">TP23</text>
<text x="291" y="239.6" transform="rotate(-90 291 239.6)">TP25</text>
<text x="247.4" y="251.7">LHP</text>
<text x="295.3" y="254.2">HP_DUMMY1</text>
<text x="295.3" y="256.8">HP_DUMMY2</text>
<text x="241.3" y="261.9">MONOOUT</text>
<text x="247.1" y="259.3">RHP</text>
</g>
</svg>
